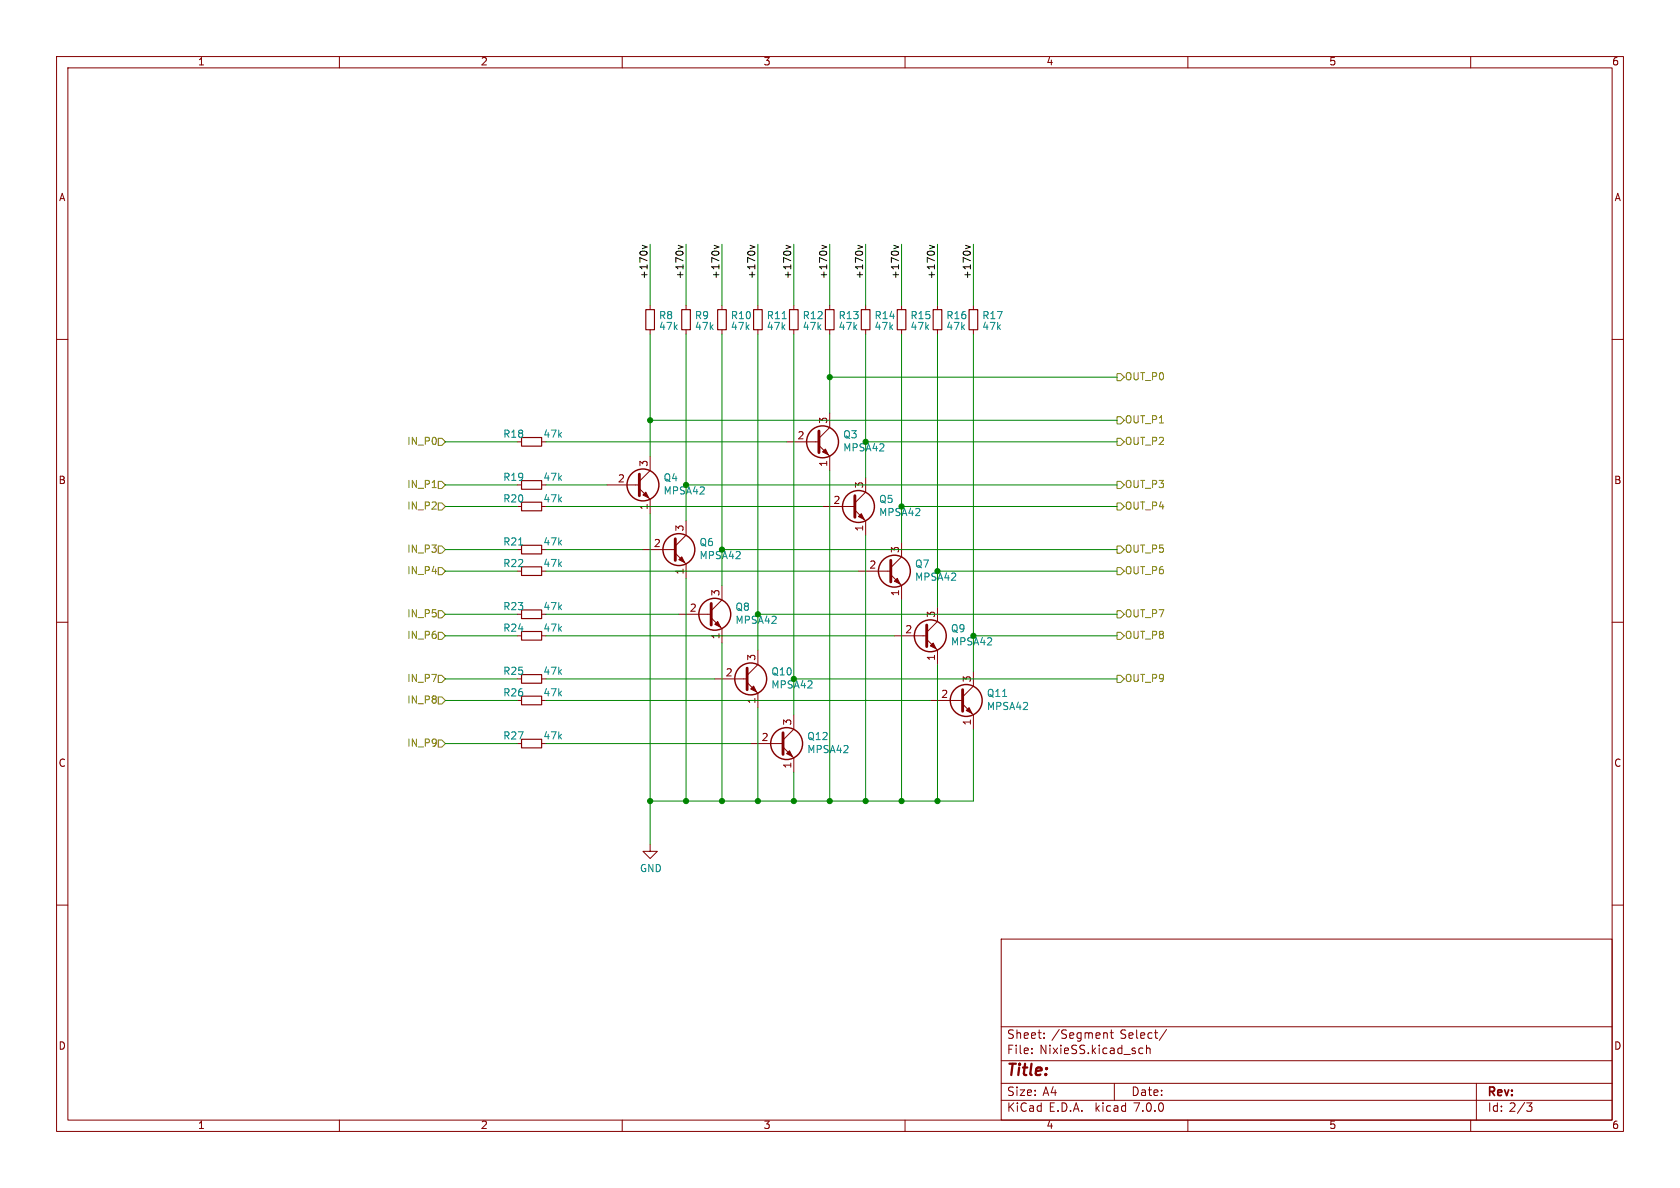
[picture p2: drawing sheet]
<svg xmlns="http://www.w3.org/2000/svg" width="297mm" height="210mm" viewBox="0 0 297 210" stroke-linecap="round" stroke-linejoin="round" font-family="sans-serif">
<g fill="none" stroke="#840000" stroke-width=".18">
<path d="M10 10h277v190h-277zM12 12h273v186h-273zM60 10v2M110 10v2M160 10v2M210 10v2M260 10v2M10 60h2M114.9 54v.7M114.9 58.3v.8M121.3 54v.7M121.3 58.3v.8"/>
<path d="M127.6 54v.7M127.6 58.3v.8M134 54v.7M134 58.3v.8M140.3 54v.7M140.3 58.3v.8M146.7 54v.7M146.7 58.3v.8M153 54v.7M153 58.3v.8M159.4 54v.7M159.4 58.3v.8"/>
<path d="M165.7 54v.7M165.7 58.3v.8M172.1 54v.7M172.1 58.3v.8M285 60h2M139.1 78.1h5.7M144.8 78.7l1.9 1.9v2.6M146.7 73v2.6l-1.9 1.9M107.3 85.7h5.7M113 86.4l1.9 1.9v2.5M113.7 97.2h5.7M114.9 80.6v2.6l-1.9 1.9"/>
<path d="M119.4 97.8l1.9 1.9v2.5M121.3 92.1v2.5l-1.9 1.9M145.4 89.5h5.7M151.1 90.2l1.9 1.9v2.5M153 84.5v2.5l-1.9 1.9M159.4 95.9v2.5l-1.9 1.9M10 110h2M120 108.6h5.7M125.7 109.2l1.9 1.9v2.6M127.6 103.5v2.5l-1.9 2M134 114.9v2.6l-1.9 1.9M151.8 101h5.7"/>
<path d="M157.5 101.6l1.9 1.9v2.5M158.1 112.4h5.7M163.8 113l1.9 1.9v2.6M165.7 107.3v2.6l-1.9 1.9M172.1 118.7v2.6l-1.9 1.9M285 110h2M126.4 120h5.7M132.1 120.7l1.9 1.9v2.5M132.7 131.4h5.7M138.4 132.1l1.9 1.9v2.5M140.3 126.4v2.5l-1.9 1.9M164.5 123.8h5.7"/>
<path d="M170.2 124.5l1.9 1.9v2.5M10 160h2M114.9 149.2v1.3h1.3l-1.3 1.3-1.2-1.3h1.2M285 160h2M177 166h108v32h-108zM60 198v2M110 198v2M160 198v2M177 194.5h108M177 191.5h108M177 187.5h108M177 181.5h108"/>
<path d="M182.4 186.1v.2M182.4 185.3v.2M184.6 183.4v.2M184.6 182.6v.2M195.3 182.6h.2l.3 .2v.8M196.3 182.6h.5M196.5 182.1v1.2l.3 .3M197 191.5v3M201.6 185.3h.4M202 186.2l-.4 .1M202.7 185.4l.2-.1h.4v1M202.7 184.8v1.5"/>
<path d="M206.2 182l-1.3 1.9M210 198v2M260 198v2M261 191.5v6.5M269.9 195h.9l-.5 .5 .5 .2v.5l-.3 .3h-.4"/>
</g>
<g fill="none" stroke="#840000" stroke-width=".2">
<path d="M114.2 54.7h1.5v3.6h-1.5zM120.5 54.7h1.5v3.6h-1.5zM126.9 54.7h1.5v3.6h-1.5zM133.2 54.7h1.5v3.6h-1.5zM139.6 54.7h1.5v3.6h-1.5zM145.9 54.7h1.5v3.6h-1.5zM152.3 54.7h1.5v3.6h-1.5zM158.6 54.7h1.5v3.6h-1.5zM165 54.7h1.5v3.6h-1.5zM171.3 54.7h1.5v3.6h-1.5zM92.2 77.3h3.6v1.6h-3.6zM92.2 85h3.6v1.5h-3.6z"/>
<path d="M92.2 88.8h3.6v1.5h-3.6zM92.2 96.4h3.6v1.5h-3.6zM92.2 100.2h3.6v1.5h-3.6zM92.2 107.8h3.6v1.5h-3.6zM92.2 111.6h3.6v1.6h-3.6zM92.2 119.3h3.6v1.5h-3.6zM92.2 123.1h3.6v1.5h-3.6zM92.2 130.7h3.6v1.5h-3.6z"/>
</g>
<path d="M144.8 76.2v3.8M113 83.8v3.8M119.4 95.3v3.8M151.1 87.6v3.8M157.5 99.1v3.8M125.7 106.7v3.8M132.1 118.1v3.8M163.8 110.5v3.8M138.4 129.5v3.9M170.2 121.9v3.8" fill="none" stroke="#840000" stroke-width=".51"/>
<g fill="#840000" stroke="#840000" stroke-width=".18">
<path d="M151.8 91.3l.5-.5 .5 1z"/>
<path d="M120.5 98.4l.5 1-1-.5z"/>
<path d="M113.7 87.5l.5-.5 .5 1z"/>
<path d="M126.4 110.4l.5-.5 .5 1z"/>
<path d="M132.7 121.8l.5-.5 .5 1z"/>
<path d="M139.1 133.2l.5-.5 .5 1z"/>
<path d="M158.6 102.2l.5 1.1-1-.6z"/>
<path d="M170.8 125.6l.5-.5 .5 1z"/>
<path d="M145.4 79.9l.5-.5 .5 1z"/>
<path d="M164.5 114.2l.5-.5 .5 1z"/>
</g>
<g fill="none" stroke="#840000" stroke-width=".25">
<circle cx="145.4" cy="78.1" r="2.82"/>
<circle cx="113.7" cy="85.7" r="2.82"/>
<circle cx="120" cy="97.2" r="2.82"/>
<circle cx="151.8" cy="89.5" r="2.82"/>
<circle cx="126.4" cy="108.6" r="2.82"/>
<circle cx="158.1" cy="101" r="2.82"/>
<circle cx="164.5" cy="112.4" r="2.82"/>
<circle cx="132.7" cy="120" r="2.82"/>
<circle cx="139.1" cy="131.4" r="2.82"/>
<circle cx="170.8" cy="123.8" r="2.82"/>
</g>
<g fill="none" stroke="#848400" stroke-width=".18">
<path d="M77.5 77.5h.6l.6 .6-.6 .6h-.6zM197.5 73.7h.6l.7 .6-.7 .6h-.6zM197.5 77.5h.6l.7 .6-.7 .6h-.6zM197.5 66h.6l.7 .7-.7 .6h-.6zM76.4 86.2h.7M77.5 85.1h.6l.6 .6-.6 .7h-.6zM77.5 88.9h.6l.6 .6-.6 .7h-.6zM77.5 96.5h.6l.6 .7-.6 .6h-.6zM197.5 88.9h.6l.7 .6-.7 .7h-.6zM197.5 85.1h.6l.7 .6-.7 .7h-.6zM197.5 96.5h.6l.7 .7-.7 .6h-.6zM77.5 100.3h.6l.6 .7-.6 .6h-.6z"/>
<path d="M77.5 119.4h.6l.6 .6-.6 .7h-.6zM77.5 108h.6l.6 .6-.6 .6h-.6zM77.5 111.8h.6l.6 .6-.6 .6h-.6zM197.5 119.4h.6l.7 .6-.7 .7h-.6zM197.5 100.3h.6l.7 .7-.7 .6h-.6zM197.5 108h.6l.7 .6-.7 .6h-.6zM197.5 111.8h.6l.7 .6-.7 .6h-.6zM77.5 130.8h.6l.6 .6-.6 .7h-.6zM77.5 123.2h.6l.6 .6-.6 .7h-.6z"/>
</g>
<path d="M113.6 43.4l.8 .3-.8 .3M119.9 43.4l.8 .3-.8 .3M126.3 43.4l.8 .3-.8 .3M132.6 43.4l.8 .3-.8 .3M139 43.4l.8 .3-.8 .3M145.3 43.4l.8 .3-.8 .3M151.7 43.4l.8 .3-.8 .3M158 43.4l.8 .3-.8 .3M164.4 43.4l.8 .3-.8 .3M170.7 43.4l.8 .3-.8 .3" fill="none" stroke="#000" stroke-width=".18"/>
<g fill="none" stroke="#008400" stroke-width=".18">
<path d="M114.9 43.2v10.8M114.9 59.1v21.5M121.3 43.2v10.8M121.3 59.1v33M127.6 43.2v10.8M127.6 59.1v44.4M134 43.2v10.8M134 59.1v55.8M140.3 43.2v10.8M140.3 59.1v67.3M146.7 43.2v10.8M146.7 59.1v13.9"/>
<path d="M153 43.2v10.8M153 59.1v25.4M159.4 43.2v10.8M159.4 59.1v36.8M165.7 43.2v10.8M165.7 59.1v48.2M172.1 43.2v10.8M172.1 59.1v59.6M78.7 78.1h12.7M96.5 78.1h42.6M114.9 74.3h82.6M146.7 66.7h50.8"/>
<path d="M153 78.1h44.5M78.7 97.2h12.7M78.7 85.7h12.7M78.7 89.5h12.7M96.5 97.2h17.2M96.5 85.7h10.8M96.5 89.5h48.9M114.9 90.8v58.4M121.3 85.7h76.2M127.6 97.2h69.9M146.7 83.2v58.4M153 94.6v47"/>
<path d="M159.4 89.5h38.1M78.7 112.4h12.7M78.7 101h12.7M78.7 108.6h12.7M96.5 112.4h61.6M96.5 101h55.3M96.5 108.6h23.5M121.3 102.2v39.4M127.6 113.7v27.9M134 108.6h63.5M159.4 106v35.6M165.7 101h31.8"/>
<path d="M165.7 117.5v24.1M172.1 112.4h25.4M78.7 131.4h12.7M78.7 120h12.7M78.7 123.8h12.7M96.5 131.4h36.2M96.5 120h29.9M96.5 123.8h68M134 125.1v16.5M140.3 120h57.2M140.3 136.5v5.1M172.1 128.9v12.7h-57.2"/>
</g>
<g fill="#008400" stroke="#008400" stroke-width=".18">
<circle cx="172.1" cy="112.4" r=".46"/>
<circle cx="121.3" cy="85.7" r=".46"/>
<circle cx="153" cy="78.1" r=".46"/>
<circle cx="114.9" cy="74.3" r=".46"/>
<circle cx="146.7" cy="66.7" r=".46"/>
<circle cx="153" cy="141.6" r=".46"/>
<circle cx="159.4" cy="141.6" r=".46"/>
<circle cx="165.7" cy="141.6" r=".46"/>
<circle cx="140.3" cy="141.6" r=".46"/>
<circle cx="146.7" cy="141.6" r=".46"/>
<circle cx="159.4" cy="89.5" r=".46"/>
<circle cx="165.7" cy="101" r=".46"/>
<circle cx="127.6" cy="97.2" r=".46"/>
<circle cx="140.3" cy="120" r=".46"/>
<circle cx="134" cy="108.6" r=".46"/>
<circle cx="121.3" cy="141.6" r=".46"/>
<circle cx="127.6" cy="141.6" r=".46"/>
<circle cx="134" cy="141.6" r=".46"/>
<circle cx="114.9" cy="141.6" r=".46"/>
</g>
<text font-size="2.8" fill="#840000" x="178" y="190.8">Title:</text>
<g font-size="2.1" fill="#840000">
<text x="178" y="183.9">Sheet:</text>
<text x="185.9" y="183.9">/Segment</text>
<text x="198" y="183.9">Select/</text>
<text x="178" y="186.6">File:</text>
<text x="183.8" y="186.6">NixieSS.kicad_sch</text>
<text x="178" y="196.8">KiCad</text>
<text x="178" y="194">Size:</text>
<text x="184.3" y="194">A4</text>
<text x="185.4" y="196.8">E.D.A.</text>
<text x="193.7" y="196.8">kicad</text>
<text x="200" y="194">Date:</text>
<text x="200.6" y="196.8">7.0.0</text>
<text x="263" y="194.2">Rev:</text>
<text x="263" y="196.8">Id: 2/3</text>
</g>
<g font-size="1.8" fill="#840000">
<text x="35" y="11.8">1</text>
<text x="85" y="11.8">2</text>
<text x="135" y="11.8">3</text>
<text x="185" y="11.8">4</text>
<text x="235" y="11.8">5</text>
<text x="285" y="11.8">6</text>
<text x="10.4" y="35.8">A</text>
<text x="285.4" y="35.8">A</text>
<text x="140.9" y="77.9">2</text>
<text x="146.4" y="75" transform="rotate(-90 146.4 75)">3</text>
<text x="114.7" y="82.6" transform="rotate(-90 114.7 82.6)">3</text>
<text x="146.4" y="82.6" transform="rotate(-90 146.4 82.6)">1</text>
<text x="10.3" y="85.8">B</text>
<text x="109.2" y="85.5">2</text>
<text x="147.3" y="89.3">2</text>
<text x="152.8" y="86.4" transform="rotate(-90 152.8 86.4)">3</text>
<text x="285.3" y="85.8">B</text>
<text x="114.7" y="90.2" transform="rotate(-90 114.7 90.2)">1</text>
<text x="121" y="94" transform="rotate(-90 121 94)">3</text>
<text x="152.8" y="94" transform="rotate(-90 152.8 94)">1</text>
<text x="115.5" y="96.9">2</text>
<text x="121" y="101.6" transform="rotate(-90 121 101.6)">1</text>
<text x="153.6" y="100.7">2</text>
<text x="159.1" y="97.8" transform="rotate(-90 159.1 97.8)">3</text>
<text x="127.4" y="105.4" transform="rotate(-90 127.4 105.4)">3</text>
<text x="159.1" y="105.4" transform="rotate(-90 159.1 105.4)">1</text>
<text x="121.9" y="108.3">2</text>
<text x="127.4" y="113.1" transform="rotate(-90 127.4 113.1)">1</text>
<text x="160" y="112.1">2</text>
<text x="165.5" y="109.3" transform="rotate(-90 165.5 109.3)">3</text>
<text x="128.2" y="119.8">2</text>
<text x="133.7" y="116.9" transform="rotate(-90 133.7 116.9)">3</text>
<text x="165.5" y="116.9" transform="rotate(-90 165.5 116.9)">1</text>
<text x="133.7" y="124.5" transform="rotate(-90 133.7 124.5)">1</text>
<text x="166.3" y="123.6">2</text>
<text x="171.8" y="120.7" transform="rotate(-90 171.8 120.7)">3</text>
<text x="134.6" y="131.2">2</text>
<text x="140.1" y="128.3" transform="rotate(-90 140.1 128.3)">3</text>
<text x="171.8" y="128.3" transform="rotate(-90 171.8 128.3)">1</text>
<text x="10.3" y="135.8">C</text>
<text x="140.1" y="135.9" transform="rotate(-90 140.1 135.9)">1</text>
<text x="285.3" y="135.8">C</text>
<text x="10.3" y="185.8">D</text>
<text x="285.3" y="185.8">D</text>
<text x="35" y="199.8">1</text>
<text x="85" y="199.8">2</text>
<text x="135" y="199.8">3</text>
<text x="185" y="199.8">4</text>
<text x="235" y="199.8">5</text>
<text x="285" y="199.8">6</text>
</g>
<g font-size="1.8">
<text x="114.7" y="49.5" transform="rotate(-90 114.7 49.5)">+170v</text>
<text x="121" y="49.5" transform="rotate(-90 121 49.5)">+170v</text>
<text x="127.4" y="49.5" transform="rotate(-90 127.4 49.5)">+170v</text>
<text x="133.7" y="49.5" transform="rotate(-90 133.7 49.5)">+170v</text>
<text x="140.1" y="49.5" transform="rotate(-90 140.1 49.5)">+170v</text>
<text x="146.4" y="49.5" transform="rotate(-90 146.4 49.5)">+170v</text>
<text x="152.8" y="49.5" transform="rotate(-90 152.8 49.5)">+170v</text>
<text x="159.1" y="49.5" transform="rotate(-90 159.1 49.5)">+170v</text>
<text x="165.5" y="49.5" transform="rotate(-90 165.5 49.5)">+170v</text>
<text x="171.8" y="49.5" transform="rotate(-90 171.8 49.5)">+170v</text>
</g>
<g font-size="1.8" fill="#008484">
<text x="116.4" y="56.7">R8</text>
<text x="116.4" y="58.6">47k</text>
<text x="122.8" y="56.7">R9</text>
<text x="122.8" y="58.6">47k</text>
<text x="129.1" y="56.7">R10</text>
<text x="129.1" y="58.6">47k</text>
<text x="135.5" y="56.7">R11</text>
<text x="135.5" y="58.6">47k</text>
<text x="141.8" y="56.7">R12</text>
<text x="141.8" y="58.6">47k</text>
<text x="148.2" y="56.7">R13</text>
<text x="148.2" y="58.6">47k</text>
<text x="154.5" y="56.7">R14</text>
<text x="154.5" y="58.6">47k</text>
<text x="160.9" y="56.7">R15</text>
<text x="160.9" y="58.6">47k</text>
<text x="167.2" y="56.7">R16</text>
<text x="167.2" y="58.6">47k</text>
<text x="173.6" y="56.7">R17</text>
<text x="173.6" y="58.6">47k</text>
<text x="88.9" y="77.7">R18</text>
<text x="96" y="77.7">47k</text>
<text x="149" y="77.8">Q3</text>
<text x="149" y="80.1">MPSA42</text>
<text x="88.9" y="85.3">R19</text>
<text x="88.9" y="89.1">R20</text>
<text x="96" y="85.3">47k</text>
<text x="96" y="89.1">47k</text>
<text x="117.3" y="85.4">Q4</text>
<text x="117.3" y="87.7">MPSA42</text>
<text x="155.4" y="89.2">Q5</text>
<text x="155.4" y="91.5">MPSA42</text>
<text x="88.9" y="100.5">R22</text>
<text x="88.9" y="96.7">R21</text>
<text x="96" y="100.5">47k</text>
<text x="96" y="96.7">47k</text>
<text x="123.6" y="96.8">Q6</text>
<text x="123.6" y="99.1">MPSA42</text>
<text x="161.7" y="100.6">Q7</text>
<text x="161.7" y="102.9">MPSA42</text>
<text x="88.9" y="108.1">R23</text>
<text x="88.9" y="112">R24</text>
<text x="96" y="108.1">47k</text>
<text x="96" y="112">47k</text>
<text x="130" y="108.2">Q8</text>
<text x="130" y="110.6">MPSA42</text>
<text x="168.1" y="112.1">Q9</text>
<text x="88.9" y="119.6">R25</text>
<text x="96" y="119.6">47k</text>
<text x="136.3" y="119.7">Q10</text>
<text x="168.1" y="114.4">MPSA42</text>
<text x="88.9" y="123.4">R26</text>
<text x="96" y="123.4">47k</text>
<text x="136.3" y="122">MPSA42</text>
<text x="174.4" y="123.5">Q11</text>
<text x="174.4" y="125.8">MPSA42</text>
<text x="88.9" y="131">R27</text>
<text x="96" y="131">47k</text>
<text x="142.7" y="131.1">Q12</text>
<text x="142.7" y="133.4">MPSA42</text>
<text x="113.1" y="154.4">GND</text>
</g>
<g font-size="1.8" fill="#848400">
<text x="198.9" y="67.5">OUT_P0</text>
<text x="198.9" y="75.1">OUT_P1</text>
<text x="71.9" y="78.9">IN_P0</text>
<text x="198.9" y="78.9">OUT_P2</text>
<text x="71.9" y="86.6">IN_P1</text>
<text x="198.9" y="86.6">OUT_P3</text>
<text x="71.9" y="90.4">IN_P2</text>
<text x="198.9" y="90.4">OUT_P4</text>
<text x="71.9" y="101.8">IN_P4</text>
<text x="71.9" y="98">IN_P3</text>
<text x="198.9" y="101.8">OUT_P6</text>
<text x="198.9" y="98">OUT_P5</text>
<text x="71.9" y="109.4">IN_P5</text>
<text x="71.9" y="113.2">IN_P6</text>
<text x="198.9" y="109.4">OUT_P7</text>
<text x="198.9" y="113.2">OUT_P8</text>
<text x="71.9" y="120.8">IN_P7</text>
<text x="71.9" y="124.7">IN_P8</text>
<text x="198.9" y="120.8">OUT_P9</text>
<text x="71.9" y="132.3">IN_P9</text>
</g>
</svg>
